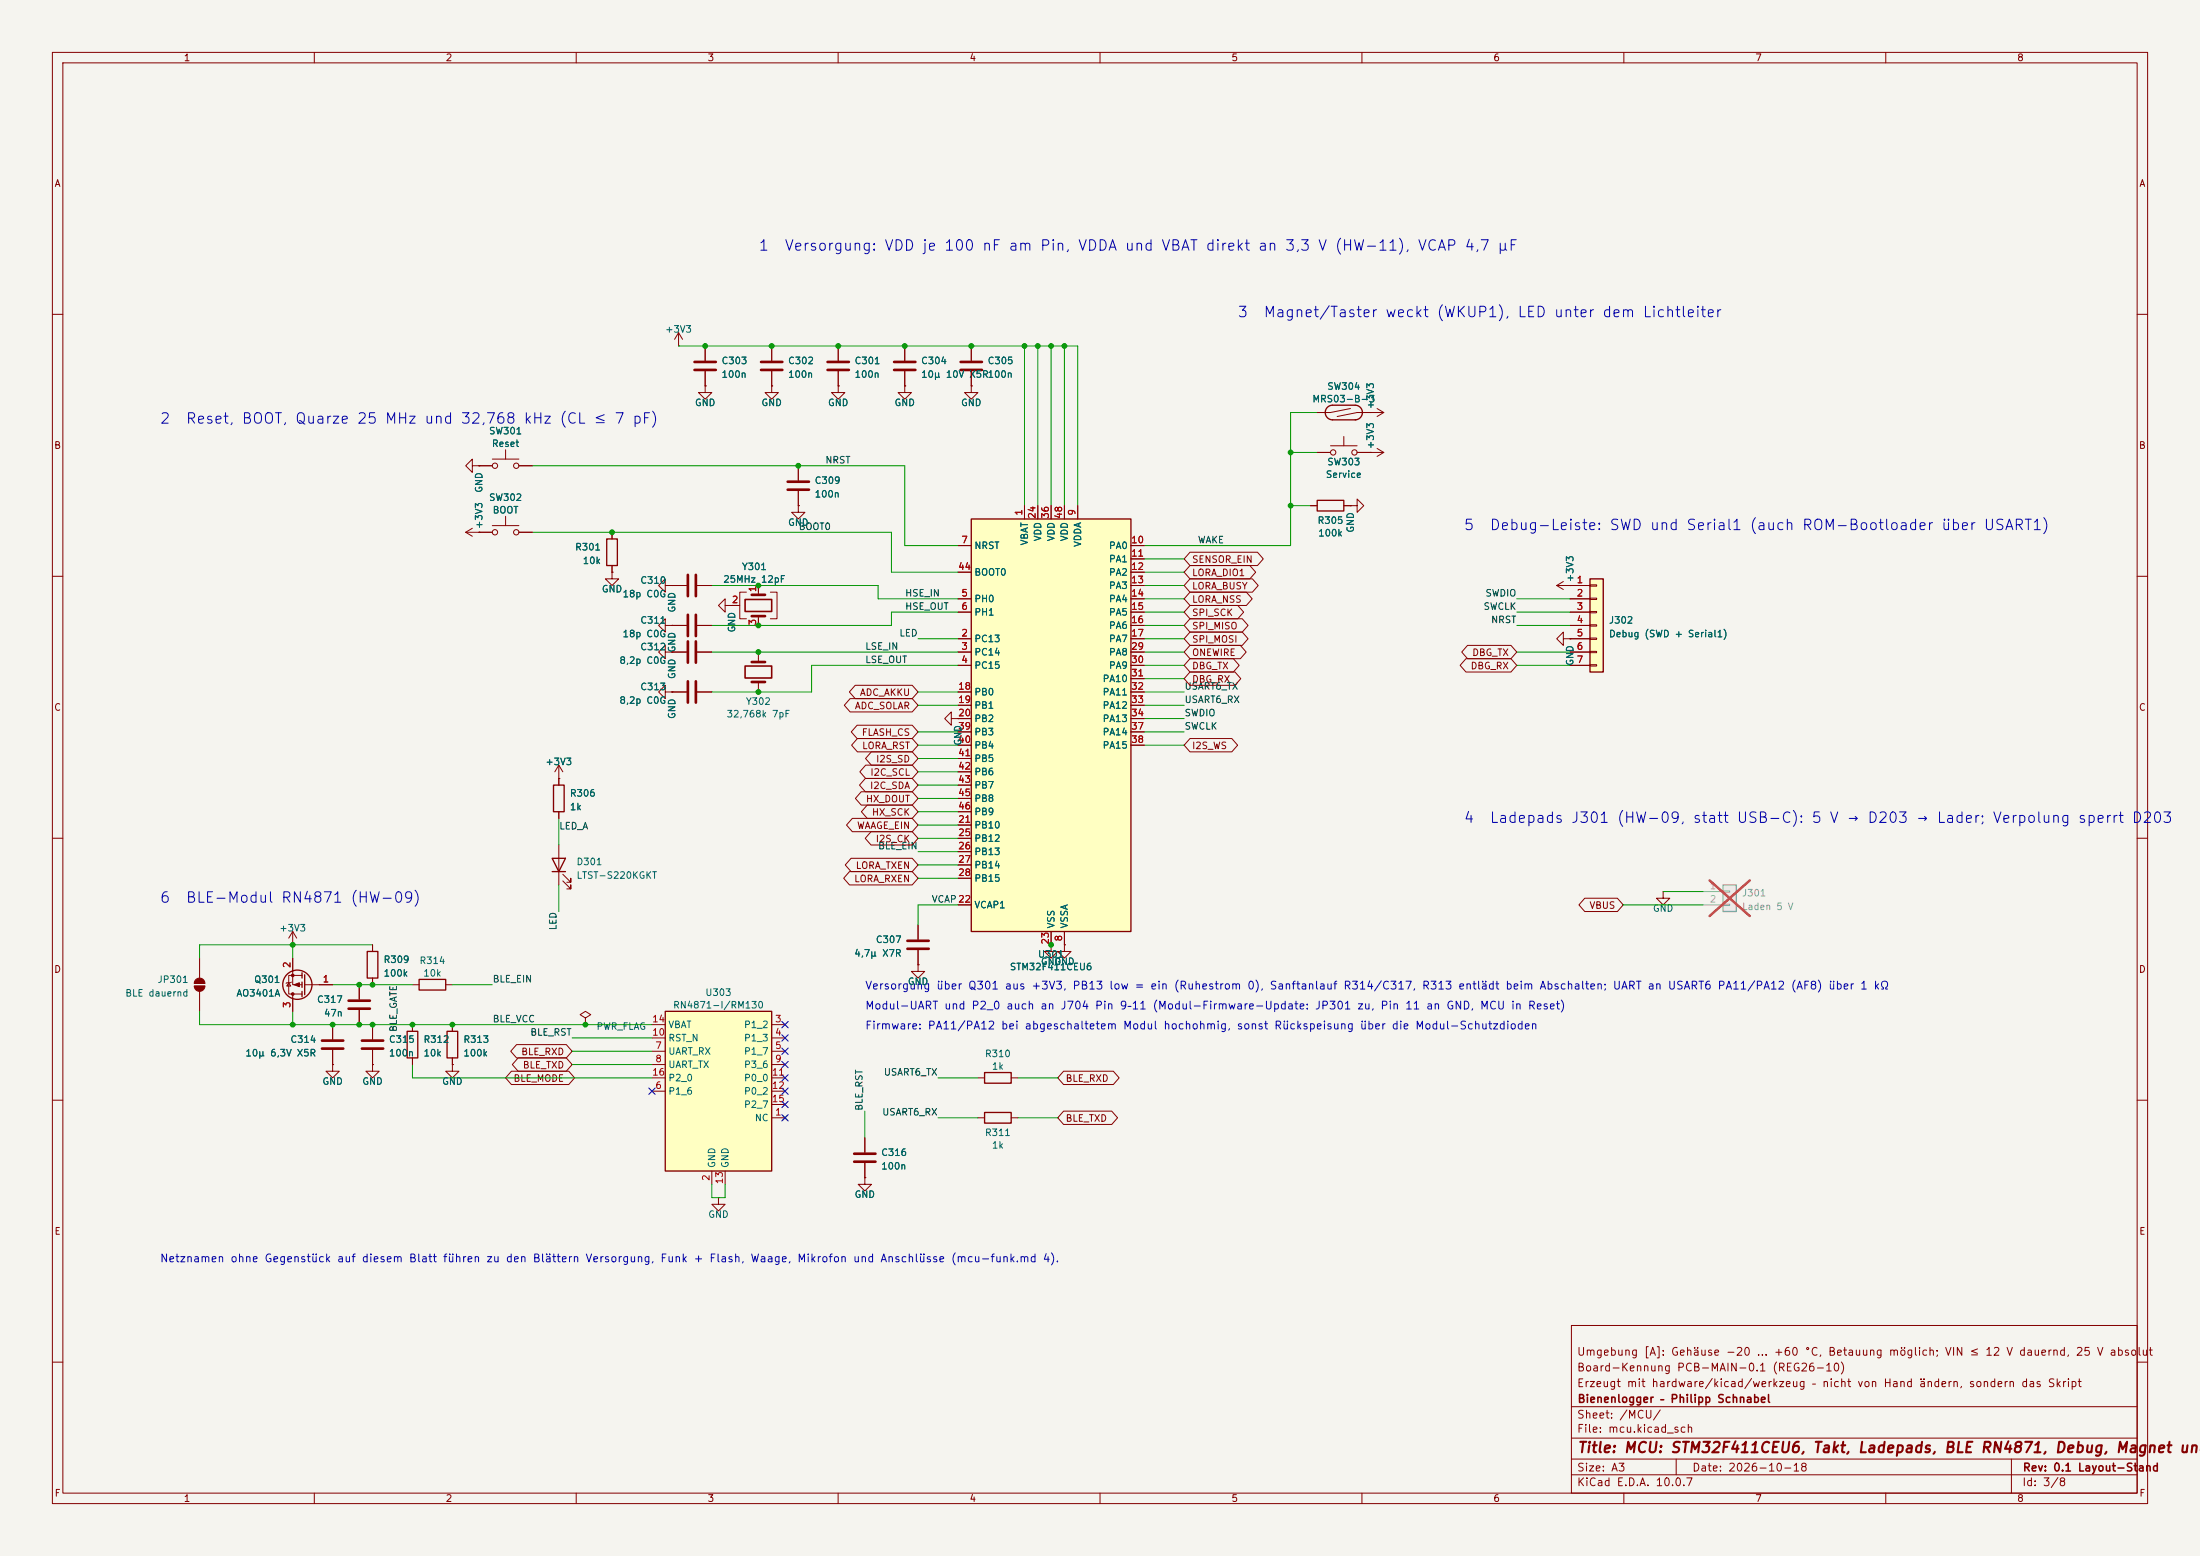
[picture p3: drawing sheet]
<svg xmlns="http://www.w3.org/2000/svg" width="420mm" height="297mm" viewBox="0 0 420 297" stroke-linecap="round" stroke-linejoin="round" font-family="sans-serif">
<path d="M0 0h420v297h-420z" fill="#f5f4ef" stroke="#f5f4ef" stroke-width=".19"/>
<g fill="none" stroke="#840000" stroke-width=".19">
<path d="M10 10h400v277h-400zM12 12h396v273h-396zM60 10v2M110 10v2M160 10v2M210 10v2M260 10v2M310 10v2M360 10v2M10 60h2M129.5 66h.1M129.5 63.5l-.7 1.3"/>
<path d="M129.5 63.5l.8 1.3M129.5 63.5v2.5M134.6 73.7v1.2h1.3l-1.3 1.3-1.3-1.3h1.3M134.6 73.7h.1M134.6 66v2.8M134.6 70.9v2.8M147.3 73.7v1.2h1.3l-1.3 1.3-1.3-1.3h1.3M147.3 73.7h.1M147.3 66v2.8M147.3 70.9v2.8M160 73.7v1.2h1.3l-1.3 1.3-1.3-1.3h1.3M160 73.7h.1"/>
<path d="M160 66v2.8M160 70.9v2.8M172.7 73.7v1.2h1.3l-1.3 1.3-1.3-1.3h1.3M172.7 73.7h.1M408 60h2M152.4 96.5v1.3h1.3l-1.3 1.3-1.3-1.3h1.3M152.4 96.5h.1M152.4 88.9v2.8M152.4 93.7v2.8M10 110h2M116.8 101.6v1.3M116.8 108v1.2"/>
<path d="M127 111.8v-1.3l-1.3 1.3 1.3 1.2v-1.2h1.3M127 119.4v-1.3l-1.3 1.3 1.3 1.3v-1.3h1.3M128.3 111.8h.1M128.3 119.4h.1M128.3 111.8h2.8M133.1 111.8h2.8M138.4 115.6v-1.3l-1.2 1.3 1.2 1.2v-1.2h1.3M139.7 115.6h.1M139.7 115.6h1.5M142.5 113h-1.3v5.1h1.3M144.8 111.8v1.7M144.8 117.6v1.8"/>
<path d="M147.1 113h1.2v5.1h-1.2M408 110h2M127 132.1v-1.3l-1.3 1.3 1.3 1.3v-1.3h1.3M127 124.5v-1.3l-1.3 1.3 1.3 1.2v-1.2h1.3M128.3 132.1h.1M128.3 124.5h.1M144.8 124.5v1.9M144.8 130.2v1.9M298.4 121.9v-1.2l-1.2 1.2 1.2 1.3v-1.3h1.3M299.7 121.9h.1M10 160h2M106.7 148.6h.1"/>
<path d="M106.7 146.1l-.8 1.2M106.7 146.1l.7 1.2M106.7 146.1v2.5M408 160h2M106.7 161.3v7.6M107.4 168.1l1.6 1.6v-.8v.8h-.8M107.4 166.9l1.6 1.5v-.8v.8h-.8M37.1 188.2h2M37.1 187.7h2M38.1 182.9v3.8M38.1 189.2v3.8M55.1 187.6l.4 .6h-.8z"/>
<path d="M55.6 187.5l-1 .2M55.9 182.9v5.1h1.8M55.9 189.7v3.3M57.7 186.2h-2.6v3.5h2.6M58.2 188h5.3M63.5 195.6v2.8M68.6 188v2.8M68.6 192.8v2.8M71.1 195.6v2.8M78.7 195.6v1.3M86.4 195.6v1.3M10 210h2"/>
<path d="M63.5 200.4v2.8M71.1 200.4v2.8M78.7 201.9v1.3M86.4 201.9v1.3M408 210h2M300 253h108v32h-108zM10 260h2M300 278.5h108M300 274.5h108M300 268.5h108M320 278.5v3M384 278.5v6.5"/>
<path d="M408 260h2M60 285v2M110 285v2M160 285v2M210 285v2M260 285v2M300 281.5h108M310 285v2M360 285v2"/>
</g>
<g fill="none" stroke="#840000" stroke-width=".25">
<path d="M115.8 102.9h2.1v5.1h-2.1zM105.4 163.8h2.5l-1.2 2.6zM105.4 166.4h2.5M57.7 185.7v1M57.7 187.5v1M57.7 189.2v1M58.2 186.1v3.8M77.7 196.9h2.1v5h-2.1zM85.3 196.9h2.1v5h-2.1z"/>
<circle cx="56.8" cy="188" r="2.79"/>
</g>
<g fill="#840000" stroke="#840000" stroke-width=".19">
<path d="M56.1 188l1-.4v.7z"/>
<path d="M37.1 188.2h2a1.02 1.02 0 0 1-1 1 1.02 1.02 0 0 1-1-1z"/>
<path d="M37.4 187a1.02 1.02 0 0 1 1.1-.2 1.02 1.02 0 0 1 .6 .9h-2z"/>
<circle cx="55.9" cy="189.7" r=".25"/>
<circle cx="55.9" cy="186.2" r=".25"/>
</g>
<g fill="none" stroke="#840000" stroke-width=".51">
<path d="M132.6 69.1h4.1M132.6 70.6h4.1M145.3 69.1h4.1M145.3 70.6h4.1M158 69.1h4.1M158 70.6h4.1M150.4 91.9h4M150.4 93.5h4M131.3 109.7v4.1M132.8 109.7v4.1M143.5 113.5h2.5M143.5 117.6h2.5"/>
<path d="M143.5 126.4h2.5M143.5 130.2h2.5M61.5 198.6h4M66.5 191h4.1M66.5 192.5h4.1M69.1 198.6h4.1M61.5 200.2h4M69.1 200.2h4.1"/>
</g>
<path d="M142.2 114.4h5.1v2.3h-5.1zM142.2 127.1h5.1v2.3h-5.1z" fill="none" stroke="#840000" stroke-width=".3"/>
<path d="M303.5 110.5h2.6v17.8h-2.6z" fill="#ffffc2"/>
<path d="M303.5 110.5h2.6v17.8h-2.6z" fill="none" stroke="#840000" stroke-width=".25"/>
<g fill="none" stroke="#840000" stroke-width=".19">
<path d="M172.7 66v2.8M172.7 70.9v2.8M91.4 88.9h2.6M94 87.6h5.1M96.5 85.9v1.7M99.1 88.9h2.5M128.3 119.4h2.8M133.1 119.4h2.8M297.2 111.8h6.3M297.2 111.8l1.2 .7M298.4 111l-1.2 .8M299.7 111.8h.1"/>
<path d="M299.7 114.3h3.8M299.7 116.8h3.8M299.7 119.4h3.8M303.5 111.6h1.3v.3h-1.3zM303.5 114.2h1.3v.2h-1.3zM303.5 116.7h1.3v.3h-1.3zM303.5 119.3h1.3v.2h-1.3zM128.3 124.5h2.8M133.1 124.5h2.8M299.7 121.9h3.8M299.7 124.5h3.8M299.7 127h3.8"/>
<path d="M303.5 121.8h1.3v.2h-1.3zM303.5 124.3h1.3v.3h-1.3zM303.5 126.9h1.3v.2h-1.3zM137.2 228.6v1.3h1.2l-1.2 1.2-1.3-1.2h1.3M137.2 228.6h.1"/>
<circle cx="94.5" cy="88.9" r=".51"/>
<circle cx="98.6" cy="88.9" r=".51"/>
</g>
<path d="M170.7 69.1h4.1M170.7 70.6h4.1M131.3 117.3v4.1M132.8 117.3v4.1M131.3 122.4v4.1M132.8 122.4v4.1" fill="none" stroke="#840000" stroke-width=".51"/>
<path d="M328.9 168.9h2.6v5.1h-2.6z" fill="#ebeae8"/>
<path d="M328.9 168.9h2.6v5.1h-2.6z" fill="none" stroke="#9c9b98" stroke-width=".25"/>
<path d="M325.1 170.2h3.8M325.1 172.7h3.8M328.9 170.1h1.3v.2h-1.3zM328.9 172.6h1.3v.2h-1.3z" fill="none" stroke="#9c9b98" stroke-width=".19"/>
<path d="M326.4 168.1l7.6 6.7M334 168.1l-7.6 6.7" fill="none" stroke="#e12e31" stroke-width=".46"/>
<path d="M131.3 130v4.1M132.8 130v4.1" fill="none" stroke="#840000" stroke-width=".51"/>
<path d="M128.3 132.1h2.8M133.1 132.1h2.8M317.5 170.2v1.3h1.3l-1.3 1.2-1.3-1.2h1.3M317.5 170.2h.1" fill="none" stroke="#840000" stroke-width=".19"/>
<path d="M185.4 99.1h30.5v78.7h-30.5z" fill="#ffffc2"/>
<path d="M185.4 99.1h30.5v78.7h-30.5zM251.5 95.5h5v2h-5zM258.7 80.1a1.4 1.4 0 0 0 1.4-1.4 1.4 1.4 0 0 0-1.4-1.4h-4.3a1.4 1.4 0 0 0-1.4 1.4 1.4 1.4 0 0 0 1.4 1.4h4.4" fill="none" stroke="#840000" stroke-width=".25"/>
<g fill="none" stroke="#840000" stroke-width=".19">
<path d="M185.4 73.7v1.2h1.3l-1.3 1.3-1.3-1.3h1.3M185.4 73.7h.1M185.4 66v2.8M185.4 70.9v2.8M257.8 78l-3.8 .7h-2.5M261.6 78.7h.1M262.9 78l1.3 .7M264.2 78.7l-1.3 .8M264.2 78.7h-5.1l-3.8 .8M90.2 88.9v-1.3l-1.3 1.3 1.3 1.3v-1.3h1.2M91.4 88.9h.1M96.5 98.6v1.7"/>
<path d="M195.6 96.5v2.6M198.1 96.5v2.6M200.7 96.5v2.6M203.2 96.5v2.6M205.7 96.5v2.6M250.2 96.5h1.3M251.5 86.4h2.5M254 85.1h5.1M256.5 96.5h1.3M256.5 83.3v1.8M257.8 96.5h1.3v-1.2l1.2 1.2-1.2 1.3v-1.3M257.8 96.5h.1"/>
<path d="M259.1 86.4h5.1M261.6 86.4h.1M262.9 85.6l1.3 .8M264.2 86.4l-1.3 .7M88.9 101.6h5.1M88.9 101.6l1.3 .8M90.2 100.8l-1.3 .8M91.4 101.6h.1M94 100.3h5.1M99.1 101.6h2.5M182.9 114.3h2.5M182.9 116.8h2.5"/>
<path d="M182.9 104.1h2.5M182.9 109.2h2.5M215.9 114.3h2.5M215.9 116.8h2.5M215.9 104.1h2.5M215.9 106.7h2.5M215.9 109.2h2.5M215.9 111.8h2.5M215.9 119.4h2.5M181.6 137.2v-1.3l-1.3 1.3 1.3 1.2v-1.2h1.3M182.9 137.2h.1M182.9 121.9h2.5"/>
<path d="M182.9 124.5h2.5M182.9 127h2.5M182.9 132.1h2.5M182.9 134.6h2.5M182.9 137.2h2.5M182.9 139.7h2.5M215.9 121.9h2.5M215.9 124.5h2.5M215.9 127h2.5M215.9 132.1h2.5M215.9 134.6h2.5M215.9 137.2h2.5"/>
<path d="M215.9 129.5h2.5M215.9 139.7h2.5M182.9 157.5h2.5M182.9 142.2h2.5M182.9 144.8h2.5M182.9 147.3h2.5M182.9 149.9h2.5M182.9 152.4h2.5M182.9 154.9h2.5M215.9 142.2h2.5M175.3 176.5v2.8M182.9 172.7h2.5"/>
<path d="M182.9 160h2.5M182.9 162.6h2.5M182.9 165.1h2.5M182.9 167.6h2.5M200.7 177.8v2.5M203.2 177.8v2.5M175.3 184.2v1.2h1.2l-1.2 1.3-1.3-1.3h1.3M175.3 184.2h.1M175.3 181.4v2.8M200.7 180.3v1.3h1.2l-1.2 1.3-1.3-1.3h1.3M200.7 180.3h.1"/>
<circle cx="254.5" cy="86.4" r=".51"/>
<circle cx="258.6" cy="86.4" r=".51"/>
<circle cx="94.5" cy="101.6" r=".51"/>
<circle cx="98.6" cy="101.6" r=".51"/>
</g>
<path d="M183.4 69.1h4.1M183.4 70.6h4.1M173.2 179.6h4.1M173.2 181.1h4.1" fill="none" stroke="#840000" stroke-width=".51"/>
<path d="M127 193h20.3v30.5h-20.3z" fill="#ffffc2"/>
<path d="M105.7 149.9h2v5h-2zM70.1 181.6h2v5.1h-2zM80 186.9h5.1v2.1h-5.1zM127 193h20.3v30.5h-20.3zM188 204.7h5v2.1h-5zM188 212.3h5v2.1h-5z" fill="none" stroke="#840000" stroke-width=".25"/>
<g fill="none" stroke="#840000" stroke-width=".19">
<path d="M134.6 73.7h.1M134.6 66v2.8M134.6 70.9v2.8M147.3 73.7h.1M147.3 66v2.8M147.3 70.9v2.8M160 73.7h.1M160 66v2.8M160 70.9v2.8M172.7 73.7h.1M172.7 66v2.8M172.7 70.9v2.8"/>
<path d="M185.4 73.7h.1M185.4 66v2.8M185.4 70.9v2.8M251.5 78.7h2.5M259.1 78.7h2.5M261.6 78.7h.1M91.4 88.9h.1M91.4 88.9h2.6M99.1 88.9h2.5M152.4 96.5h.1M152.4 88.9v2.8M152.4 93.7v2.8"/>
<path d="M195.6 96.5v2.6M198.1 96.5v2.6M200.7 96.5v2.6M203.2 96.5v2.6M205.7 96.5v2.6M250.2 96.5h1.3M251.5 86.4h2.5M256.5 96.5h1.3M257.8 96.5h.1M259.1 86.4h2.5M261.6 86.4h.1M91.4 101.6h.1"/>
<path d="M91.4 101.6h2.6M99.1 101.6h2.5M116.8 109.2v1.3h1.3l-1.3 1.3-1.2-1.3h1.2M116.8 109.2h.1M116.8 101.6v1.3M116.8 108v1.2M128.3 119.4h.1M128.3 111.8h.1M128.3 111.8h2.8M128.3 119.4h2.8M133.1 111.8h2.8M133.1 119.4h2.8"/>
<path d="M139.7 115.6h.1M139.7 115.6h1.3M144.8 111.8v1.2M144.8 118.1v1.3M182.9 114.3h2.5M182.9 116.8h2.5M182.9 104.1h2.5M182.9 109.2h2.5M215.9 111.8h2.5M215.9 114.3h2.5M215.9 116.8h2.5M215.9 119.4h2.5"/>
<path d="M215.9 104.1h2.5M215.9 106.7h2.5M215.9 109.2h2.5M227.2 115.6h9.1l1.1 1.2-1.1 1.3h-9.1l-1.1-1.3zM227.2 113h10.7l1.2 1.3-1.2 1.3h-10.7l-1.1-1.3zM227.2 110.5h11.9l1.1 1.3-1.1 1.2h-11.9l-1.1-1.2zM227.2 118.1h10l1.1 1.3-1.1 1.3h-10l-1.1-1.3zM227.2 107.9h11.4l1.1 1.3-1.1 1.3h-11.4l-1.1-1.3zM227.2 105.4h12.9l1.1 1.3-1.1 1.3h-12.9l-1.1-1.3zM299.7 111.8h.1M299.7 111.8h3.8M299.7 114.3h3.8"/>
<path d="M299.7 116.8h3.8M299.7 119.4h3.8M128.3 124.5h.1M128.3 132.1h.1M128.3 124.5h2.8M128.3 132.1h2.8M133.1 124.5h2.8M133.1 132.1h2.8M162.3 133.3h11.8l1.2 1.3-1.2 1.3h-11.8l-1.1-1.3zM163.3 130.8h10.8l1.2 1.3-1.2 1.3h-10.8l-1.2-1.3zM163.6 138.4h10.5l1.2 1.3-1.2 1.3h-10.5l-1.1-1.3zM182.9 137.2h.1"/>
<path d="M182.9 121.9h2.5M182.9 124.5h2.5M182.9 127h2.5M182.9 132.1h2.5M182.9 134.6h2.5M182.9 137.2h2.5M182.9 139.7h2.5M215.9 121.9h2.5M215.9 124.5h2.5M215.9 127h2.5M215.9 132.1h2.5M215.9 134.6h2.5"/>
<path d="M215.9 137.2h2.5M215.9 129.5h2.5M215.9 139.7h2.5M227.2 128.3h8.6l1.1 1.2-1.1 1.3h-8.6l-1.1-1.3zM227.2 120.6h10l1.1 1.3-1.1 1.3h-10l-1.1-1.3zM227.2 125.7h8.3l1.1 1.3-1.1 1.3h-8.3l-1.1-1.3zM227.2 123.2h9.6l1.1 1.3-1.1 1.2h-9.6l-1.1-1.2zM279.9 125.7h8.5l1.2 1.3-1.2 1.3h-8.5l-1.2-1.3zM280.2 123.2h8.2l1.2 1.3-1.2 1.2h-8.2l-1.2-1.2zM299.7 121.9h.1M299.7 121.9h3.8M299.7 124.5h3.8"/>
<path d="M299.7 127h3.8M106.7 148.6h.1M106.7 148.6v1.3M106.7 154.9v1.3M162.7 156.2h11.4l1.2 1.3-1.2 1.3h-11.4l-1.1-1.3zM163.7 141h10.4l1.2 1.2-1.2 1.3h-10.4l-1.1-1.3zM164.4 151.1h9.7l1.2 1.3-1.2 1.3h-9.7l-1.1-1.3zM165.2 148.6h8.9l1.2 1.3-1.2 1.2h-8.9l-1.1-1.2zM165.3 146h8.8l1.2 1.3-1.2 1.3h-8.8l-1.2-1.3zM165.6 153.7h8.5l1.2 1.2-1.2 1.3h-8.5l-1.2-1.3zM166.3 158.7h7.8l1.2 1.3-1.2 1.3h-7.8l-1.1-1.3zM166.3 143.5h7.8l1.2 1.3-1.2 1.3h-7.8l-1.1-1.3z"/>
<path d="M182.9 157.5h2.5M182.9 142.2h2.5M182.9 144.8h2.5M182.9 147.3h2.5M182.9 149.9h2.5M182.9 152.4h2.5M182.9 154.9h2.5M215.9 142.2h2.5M227.2 141h8l1.1 1.2-1.1 1.3h-8l-1.1-1.3zM55.9 177.8l-.8 1.3M55.9 177.8l.7 1.3M55.9 177.8v2.5"/>
<path d="M162.2 166.4h11.9l1.2 1.2-1.2 1.3h-11.9l-1.1-1.3zM162.5 163.8h11.6l1.2 1.3-1.2 1.3h-11.6l-1.1-1.3zM175.3 176.5v2.8M182.9 172.7h2.5M182.9 160h2.5M182.9 162.6h2.5M182.9 165.1h2.5M182.9 167.6h2.5M200.7 177.8v2.5M203.2 177.8v2.5M302.5 171.4h6.3l1.1 1.3-1.1 1.3h-6.3l-1.1-1.3zM55.9 180.3h.1"/>
<path d="M55.9 182.9v2.5M55.9 190.5v2.5M61 188h2.5M63.5 195.6v2.8M68.6 188v2.8M68.6 192.8v2.8M71.1 180.3v1.3M71.1 186.7v1.3M71.1 195.6v2.8M78.7 188h1.3M78.7 195.6v1.3M85.1 188h1.3"/>
<path d="M86.4 195.6v1.3M98.6 199.4h9.5l1.1 1.3-1.1 1.2h-9.5l-1.1-1.2zM111.8 194.3l1-.6-1-.7-1.1 .7 1.1 .6v1.3M111.8 195.6h.1M124.5 195.6h2.5M124.5 198.1h2.5M147.3 195.6h2.6M147.3 198.1h2.6M175.3 184.2h.1M175.3 181.4v2.8M200.7 180.3h.1M203.2 180.3v1.3h1.3l-1.3 1.3-1.3-1.3h1.3"/>
<path d="M203.2 180.3h.1M63.5 203.2v1.3h1.3l-1.3 1.2-1.3-1.2h1.3M63.5 203.2h.1M63.5 200.4v2.8M71.1 203.2v1.3h1.3l-1.3 1.2-1.3-1.2h1.3M71.1 203.2h.1M71.1 200.4v2.8M78.7 201.9v1.3M86.4 203.2v1.3h1.2l-1.2 1.2-1.3-1.2h1.3M86.4 203.2h.1M86.4 201.9v1.3M97.6 204.5h11l1.1 1.2-1.1 1.3h-11l-1.1-1.3z"/>
<path d="M98.9 201.9h9.2l1.1 1.3-1.1 1.3h-9.2l-1.1-1.3zM124.5 200.7h2.5M124.5 208.3h2.5M124.5 203.2h2.5M124.5 205.7h2.5M147.3 213.4h2.6M147.3 200.7h2.6M147.3 208.3h2.6M147.3 203.2h2.6M147.3 205.7h2.6M147.3 210.8h2.6M149.5 213l.7 .7"/>
<path d="M150.2 213l-.7 .7M165.1 217.2v2.8M186.7 213.4h1.3M186.7 205.7h1.3M193 213.4h1.3M193 205.7h1.3M203 204.5h9.5l1.2 1.2-1.2 1.3h-9.5l-1.1-1.3zM203 212.1h9.2l1.1 1.3-1.1 1.2h-9.2l-1.1-1.2zM135.9 223.5v2.6M138.4 223.5v2.6M165.1 224.8v1.3h1.3l-1.3 1.2-1.3-1.2h1.3M165.1 224.8h.1"/>
<path d="M165.1 222v2.8"/>
</g>
<path d="M163.1 220.2h4M163.1 221.7h4" fill="none" stroke="#840000" stroke-width=".51"/>
<g fill="none" stroke="#009600" stroke-width=".19">
<path d="M129.5 66h76.2v30.5M195.6 66v30.5M198.1 66v30.5M200.7 66v30.5M203.2 66v30.5M251.5 78.7h-5.1v25.4h-28M101.6 88.9h71.1v15.2h10.2M246.4 86.4h5.1M246.4 96.5h3.8M101.6 101.6h68.6v7.6h12.7M135.9 111.8h31.7v2.5h15.3M182.9 116.8h-12.7v2.6h-34.3"/>
<path d="M218.4 111.8h7.7M218.4 119.4h7.7M218.4 114.3h7.7M218.4 116.8h7.7M218.4 109.2h7.7M218.4 106.7h7.7M289.6 119.4h10.1M289.6 114.3h10.1M289.6 116.8h10.1M135.9 124.5h47M175.3 121.9h7.6M175.3 132.1h7.6"/>
<path d="M175.3 134.6h7.6M175.3 139.7h7.6M182.9 127h-28v5.1h-19M218.4 121.9h7.7M218.4 132.1h7.7M218.4 124.5h7.7M218.4 127h7.7M218.4 134.6h7.7M218.4 139.7h7.7M218.4 137.2h7.7M218.4 129.5h7.7M289.6 124.5h10.1"/>
<path d="M289.6 127h10.1M106.7 156.2v5.1M175.3 152.4h7.6M175.3 154.9h7.6M175.3 147.3h7.6M175.3 142.2h7.6M175.3 144.8h7.6M175.3 149.9h7.6M175.3 157.5h7.6M218.4 142.2h7.7M106.7 168.9v5.1M175.3 167.6h7.6"/>
<path d="M175.3 162.6h7.6M175.3 165.1h7.6M175.3 160h7.6M182.9 172.7h-7.6v3.8M309.9 172.7h15.2M317.5 170.2h7.6M38.1 193v2.6h86.4M55.9 180.3v2.6M55.9 193v2.6M63.5 188h15.2M71.1 180.3h-33v2.6M86.4 188h7.6"/>
<path d="M109.2 198.1h15.3M78.7 203.2v2.5h45.8M109.2 203.2h15.3M109.2 200.7h15.3M165.1 212.1v5.1M179.1 205.7h7.6M179.1 213.4h7.6M194.3 205.7h7.6M194.3 213.4h7.6M135.9 226.1v2.5h2.5v-2.5"/>
</g>
<g fill="none" stroke="#000084" stroke-width=".19">
<path d="M149.3 197.5l1.2 1.2M149.3 195l1.2 1.2M150.5 197.5l-1.2 1.2M150.5 195l-1.2 1.2M123.9 207.7l1.2 1.2M125.1 207.7l-1.2 1.2M149.3 207.7l1.2 1.2M149.3 212.8l1.2 1.2M149.3 202.6l1.2 1.2M149.3 205.1l1.2 1.2M149.3 210.2l1.2 1.2M149.3 200.1l1.2 1.2"/>
<path d="M150.5 207.7l-1.2 1.2M150.5 212.8l-1.2 1.2M150.5 202.6l-1.2 1.2M150.5 205.1l-1.2 1.2M150.5 210.2l-1.2 1.2M150.5 200.1l-1.2 1.2"/>
</g>
<g fill="#009600" stroke="#009600" stroke-width=".19">
<circle cx="68.6" cy="188" r=".46"/>
<circle cx="71.1" cy="188" r=".46"/>
<circle cx="63.5" cy="195.6" r=".46"/>
<circle cx="78.7" cy="195.6" r=".46"/>
<circle cx="86.4" cy="195.6" r=".46"/>
<circle cx="71.1" cy="195.6" r=".46"/>
<circle cx="68.6" cy="195.6" r=".46"/>
<circle cx="111.8" cy="195.6" r=".46"/>
<circle cx="55.9" cy="195.6" r=".46"/>
<circle cx="200.7" cy="180.3" r=".46"/>
<circle cx="116.8" cy="101.6" r=".46"/>
<circle cx="55.9" cy="180.3" r=".46"/>
<circle cx="134.6" cy="66" r=".46"/>
<circle cx="160" cy="66" r=".46"/>
<circle cx="147.3" cy="66" r=".46"/>
<circle cx="172.7" cy="66" r=".46"/>
<circle cx="185.4" cy="66" r=".46"/>
<circle cx="200.7" cy="66" r=".46"/>
<circle cx="198.1" cy="66" r=".46"/>
<circle cx="195.6" cy="66" r=".46"/>
<circle cx="203.2" cy="66" r=".46"/>
<circle cx="144.8" cy="124.5" r=".46"/>
<circle cx="144.8" cy="111.8" r=".46"/>
<circle cx="144.8" cy="132.1" r=".46"/>
<circle cx="144.8" cy="119.4" r=".46"/>
<circle cx="152.4" cy="88.9" r=".46"/>
<circle cx="246.4" cy="86.4" r=".46"/>
<circle cx="246.4" cy="96.5" r=".46"/>
</g>
<g font-size="2" fill="#0000c2">
<text x="144.7" y="48.4">1</text>
<text x="149.6" y="48.4">Versorgung: VDD je 100 nF am Pin, VDDA und VBAT direkt an 3,3 V (HW-11), VCAP 4,7 µF</text>
<text x="236.1" y="61.1">3</text>
<text x="241.1" y="61.1">Magnet/Taster weckt (WKUP1), LED unter dem Lichtleiter</text>
<text x="30.4" y="81.4">2</text>
<text x="35.3" y="81.4">Reset, BOOT, Quarze 25 MHz und 32,768 kHz (CL ≤ 7 pF)</text>
<text x="279.3" y="101.7">5</text>
<text x="284.3" y="101.7">Debug-Leiste: SWD und Serial1 (auch ROM-Bootloader über USART1)</text>
<text x="279.3" y="157.6">4</text>
<text x="284.3" y="157.6">Ladepads J301 (HW-09, statt USB-C): 5 V → D203 → Lader; Verpolung sperrt D203</text>
<text x="30.4" y="172.8">6</text>
<text x="35.3" y="172.8">BLE-Modul RN4871 (HW-09)</text>
</g>
<g font-size="2" fill="#840000">
<text x="301" y="277.8">Title: MCU: STM32F411CEU6,</text>
<text x="345.9" y="277.8">Takt,</text>
<text x="354.5" y="277.8">Ladepads,</text>
<text x="371" y="277.8">BLE RN4871,</text>
<text x="392.1" y="277.8">Debug,</text>
<text x="403.7" y="277.8">Magnet und</text>
</g>
<g font-size="1.5" fill="#0000c2">
<text x="165.1" y="189.2">Versorgung über Q301 aus +3V3, PB13 low = ein (Ruhestrom 0), Sanftanlauf R314/C317, R313 entlädt beim Abschalten; UART an USART6 PA11/PA12 (AF8) über 1 kΩ</text>
<text x="165.1" y="196.9">Firmware: PA11/PA12 bei abgeschaltetem Modul hochohmig, sonst Rückspeisung über die Modul-Schutzdioden</text>
<text x="165.1" y="193.1">Modul-UART und P2_0 auch an J704 Pin 9–11 (Modul-Firmware-Update: JP301 zu, Pin 11 an GND, MCU in Reset)</text>
<text x="30.4" y="241.3">Netznamen ohne Gegenstück auf diesem Blatt führen zu den Blättern Versorgung, Funk + Flash, Waage, Mikrofon und Anschlüsse (mcu-funk.md 4).</text>
</g>
<g font-size="1.5" fill="#840000">
<text x="300.9" y="262.1">Board-Kennung PCB-MAIN-0.1 (REG26-10)</text>
<text x="300.9" y="259.1">Umgebung [A]: Gehäuse −20 … +60 °C, Betauung möglich; VIN ≤ 12 V dauernd, 25 V absolut</text>
<text x="300.9" y="265.1">Erzeugt mit hardware/kicad/werkzeug – nicht von Hand ändern, sondern das Skript</text>
<text x="301" y="268.1">Bienenlogger – Philipp Schnabel</text>
<text x="300.9" y="273.8">File: mcu.kicad_sch</text>
<text x="300.9" y="271.1">Sheet: /MCU/</text>
<text x="300.9" y="281.2">Size: A3</text>
<text x="322.9" y="281.2">Date: 2026-10-18</text>
<text x="386" y="281.2">Rev: 0.1 Layout-Stand</text>
<text x="300.9" y="284">KiCad E.D.A. 10.0.7</text>
<text x="385.9" y="284">Id: 3/8</text>
</g>
<g font-size="1.3" fill="#840000">
<text x="35" y="12">1</text>
<text x="85" y="12">2</text>
<text x="135" y="12">3</text>
<text x="185" y="12">4</text>
<text x="235" y="12">5</text>
<text x="285" y="12">6</text>
<text x="335" y="12">7</text>
<text x="385" y="12">8</text>
<text x="10.3" y="36">A</text>
<text x="408.3" y="36">A</text>
<text x="10.2" y="86">B</text>
<text x="408.2" y="86">B</text>
<text x="227.5" y="107.7">SENSOR_EIN</text>
<text x="227.5" y="112.8">LORA_BUSY</text>
<text x="227.5" y="110.3">LORA_DIO1</text>
<text x="227.5" y="117.9">SPI_SCK</text>
<text x="227.5" y="115.4">LORA_NSS</text>
<text x="227.5" y="123">SPI_MOSI</text>
<text x="227.5" y="120.4">SPI_MISO</text>
<text x="227.5" y="125.5">ONEWIRE</text>
<text x="280.9" y="125.5">DBG_TX</text>
<text x="227.5" y="130.6">DBG_RX</text>
<text x="227.5" y="128.1">DBG_TX</text>
<text x="280.6" y="128.1">DBG_RX</text>
<text x="10.2" y="136">C</text>
<text x="163.1" y="135.7">ADC_SOLAR</text>
<text x="164" y="133.1">ADC_AKKU</text>
<text x="408.2" y="136">C</text>
<text x="164.4" y="140.8">FLASH_CS</text>
<text x="164.5" y="143.3">LORA_RST</text>
<text x="227.5" y="143.3">I2S_WS</text>
<text x="166" y="148.4">I2C_SCL</text>
<text x="167.1" y="145.8">I2S_SD</text>
<text x="165.2" y="153.5">HX_DOUT</text>
<text x="166" y="150.9">I2C_SDA</text>
<text x="166.3" y="156">HX_SCK</text>
<text x="163.5" y="158.5">WAAGE_EIN</text>
<text x="167.1" y="161.1">I2S_CK</text>
<text x="163.3" y="166.2">LORA_TXEN</text>
<text x="163" y="168.7">LORA_RXEN</text>
<text x="303.3" y="173.8">VBUS</text>
<text x="10.2" y="186">D</text>
<text x="408.2" y="186">D</text>
<text x="99.4" y="201.7">BLE_RXD</text>
<text x="97.9" y="206.8">BLE_MODE</text>
<text x="99.7" y="204.3">BLE_TXD</text>
<text x="203.3" y="206.8">BLE_RXD</text>
<text x="203.3" y="214.4">BLE_TXD</text>
<text x="10.3" y="236">E</text>
<text x="408.3" y="236">E</text>
<text x="10.3" y="286">F</text>
<text x="35" y="287">1</text>
<text x="85" y="287">2</text>
<text x="135" y="287">3</text>
<text x="185" y="287">4</text>
<text x="235" y="287">5</text>
<text x="285" y="287">6</text>
<text x="335" y="287">7</text>
<text x="385" y="287">8</text>
<text x="408.3" y="286">F</text>
</g>
<g font-size="1.3" fill="#006464">
<text x="126.9" y="63.8">+3V3</text>
<text x="137.6" y="69.8">C303</text>
<text x="150.3" y="69.8">C302</text>
<text x="163" y="69.8">C301</text>
<text x="175.7" y="69.8">C304</text>
<text x="188.4" y="69.8">C305</text>
<text x="132.6" y="77.8">GND</text>
<text x="137.6" y="72.4">100n</text>
<text x="145.3" y="77.8">GND</text>
<text x="150.3" y="72.4">100n</text>
<text x="158" y="77.8">GND</text>
<text x="163" y="72.4">100n</text>
<text x="170.7" y="77.8">GND</text>
<text x="175.7" y="72.4">10µ 10V X5R100n</text>
<text x="183.4" y="77.8">GND</text>
<text x="250.4" y="77.1">MRS03-B-3</text>
<text x="253.3" y="74.7">SW304</text>
<text x="93.2" y="83.2">SW301</text>
<text x="262.6" y="78.2" transform="rotate(-90 262.6 78.2)">+3V3</text>
<text x="93.8" y="85.6">Reset</text>
<text x="253.3" y="89.1">SW303</text>
<text x="262.6" y="85.8" transform="rotate(-90 262.6 85.8)">+3V3</text>
<text x="92.4" y="94.2" transform="rotate(-90 92.4 94.2)">GND</text>
<text x="93.2" y="95.9">SW302</text>
<text x="155.4" y="92.7">C309</text>
<text x="155.4" y="95.3">100n</text>
<text x="253" y="91.5">Service</text>
<text x="92.4" y="101.1" transform="rotate(-90 92.4 101.1)">+3V3</text>
<text x="93.9" y="98.3">BOOT</text>
<text x="150.3" y="100.7">GND</text>
<text x="251.4" y="100.3">R305</text>
<text x="258.8" y="101.8" transform="rotate(-90 258.8 101.8)">GND</text>
<text x="109.7" y="105.4">R301</text>
<text x="111.1" y="108">10k</text>
<text x="185.9" y="105.1">NRST</text>
<text x="196.5" y="104.2" transform="rotate(-90 196.5 104.2)">VBAT</text>
<text x="199.1" y="103.4" transform="rotate(-90 199.1 103.4)">VDD</text>
<text x="201.6" y="103.4" transform="rotate(-90 201.6 103.4)">VDD</text>
<text x="204.2" y="103.4" transform="rotate(-90 204.2 103.4)">VDD</text>
<text x="206.7" y="104.5" transform="rotate(-90 206.7 104.5)">VDDA</text>
<text x="211.6" y="105.1">PA0</text>
<text x="211.6" y="107.6">PA1</text>
<text x="251.5" y="102.7">100k</text>
<text x="114.8" y="113.4">GND</text>
<text x="122.1" y="111.7">C310</text>
<text x="138" y="111.5">25MHz 12pF</text>
<text x="141.5" y="109.1">Y301</text>
<text x="185.9" y="110.2">BOOT0</text>
<text x="211.6" y="110.2">PA2</text>
<text x="211.6" y="112.7">PA3</text>
<text x="300.7" y="111.2" transform="rotate(-90 300.7 111.2)">+3V3</text>
<text x="118.7" y="114.3">18p C0G</text>
<text x="122.1" y="119.3">C311</text>
<text x="129.2" y="117" transform="rotate(-90 129.2 117)">GND</text>
<text x="185.9" y="115.3">PH0</text>
<text x="185.9" y="117.8">PH1</text>
<text x="211.6" y="115.3">PA4</text>
<text x="211.6" y="117.8">PA5</text>
<text x="307.1" y="119.3">J302</text>
<text x="118.7" y="121.9">18p C0G</text>
<text x="122.1" y="124.4">C312</text>
<text x="129.2" y="124.6" transform="rotate(-90 129.2 124.6)">GND</text>
<text x="140.7" y="120.8" transform="rotate(-90 140.7 120.8)">GND</text>
<text x="185.9" y="122.9">PC13</text>
<text x="185.9" y="125.4">PC14</text>
<text x="211.6" y="120.3">PA6</text>
<text x="211.6" y="122.9">PA7</text>
<text x="211.6" y="125.4">PA8</text>
<text x="307.1" y="121.9">Debug (SWD + Serial1)</text>
<text x="118.1" y="127">8,2p C0G</text>
<text x="129.2" y="129.7" transform="rotate(-90 129.2 129.7)">GND</text>
<text x="185.9" y="128">PC15</text>
<text x="210.4" y="130.5">PA10</text>
<text x="211.6" y="128">PA9</text>
<text x="300.7" y="127.2" transform="rotate(-90 300.7 127.2)">GND</text>
<text x="118.1" y="134.6">8,2p C0G</text>
<text x="122.1" y="132">C313</text>
<text x="129.2" y="137.3" transform="rotate(-90 129.2 137.3)">GND</text>
<text x="138.6" y="137.2">32,768k 7pF</text>
<text x="142.3" y="134.8">Y302</text>
<text x="185.9" y="133">PB0</text>
<text x="185.9" y="135.6">PB1</text>
<text x="210.4" y="133">PA11</text>
<text x="210.4" y="135.6">PA12</text>
<text x="183.8" y="142.4" transform="rotate(-90 183.8 142.4)">GND</text>
<text x="185.9" y="138.1">PB2</text>
<text x="185.9" y="140.7">PB3</text>
<text x="185.9" y="143.2">PB4</text>
<text x="210.4" y="138.1">PA13</text>
<text x="210.4" y="140.7">PA14</text>
<text x="210.4" y="143.2">PA15</text>
<text x="104" y="146.4">+3V3</text>
<text x="185.9" y="145.7">PB5</text>
<text x="185.9" y="148.3">PB6</text>
<text x="108.7" y="152.4">R306</text>
<text x="108.7" y="155">1k</text>
<text x="185.9" y="150.8">PB7</text>
<text x="185.9" y="153.4">PB8</text>
<text x="185.9" y="155.9">PB9</text>
<text x="185.9" y="158.4">PB10</text>
<text x="185.9" y="161">PB12</text>
<text x="110" y="165.4">D301</text>
<text x="185.9" y="163.5">PB13</text>
<text x="185.9" y="166.1">PB14</text>
<text x="110" y="168">LTST-S220KGKT</text>
<text x="185.9" y="173.7">VCAP1</text>
<text x="185.9" y="168.6">PB15</text>
<text x="53.2" y="178.1">+3V3</text>
<text x="201.6" y="177.3" transform="rotate(-90 201.6 177.3)">VSS</text>
<text x="204.2" y="177.3" transform="rotate(-90 204.2 177.3)">VSSA</text>
<text x="315.4" y="174.3">GND</text>
<text x="73.1" y="184.1">R309</text>
<text x="80" y="184.3">R314</text>
<text x="163" y="182.9">4,7µ X7R</text>
<text x="167.1" y="180.3">C307</text>
<text x="192.7" y="185.5">STM32F411CEU6</text>
<text x="198.1" y="183.1">U301</text>
<text x="198.6" y="184.5">GND</text>
<text x="201.1" y="184.5">GND</text>
<text x="23.8" y="190.5">BLE dauernd</text>
<text x="30" y="187.9">JP301</text>
<text x="45" y="190.5">AO3401A</text>
<text x="48.4" y="187.9">Q301</text>
<text x="60.4" y="191.7">C317</text>
<text x="73.1" y="186.7">100k</text>
<text x="80.7" y="186.7">10k</text>
<text x="134.6" y="190.4">U303</text>
<text x="173.2" y="188.3">GND</text>
<text x="61.7" y="194.3">47n</text>
<text x="113.8" y="196.9">PWR_FLAG</text>
<text x="127.5" y="196.5">VBAT</text>
<text x="128.4" y="192.8">RN4871-I/RM130</text>
<text x="141.9" y="196.5">P1_2</text>
<text x="46.7" y="202">10µ 6,3V X5R</text>
<text x="55.3" y="199.4">C314</text>
<text x="74.1" y="199.4">C315</text>
<text x="74.1" y="202">100n</text>
<text x="80.7" y="199.4">R312</text>
<text x="80.7" y="202">10k</text>
<text x="88.4" y="199.4">R313</text>
<text x="88.4" y="202">100k</text>
<text x="127.5" y="201.6">UART_RX</text>
<text x="127.5" y="199.1">RST_N</text>
<text x="141.9" y="199.1">P1_3</text>
<text x="141.9" y="201.6">P1_7</text>
<text x="187.9" y="202.1">R310</text>
<text x="61.4" y="207.4">GND</text>
<text x="69.1" y="207.4">GND</text>
<text x="84.3" y="207.4">GND</text>
<text x="127.5" y="209.2">P1_6</text>
<text x="127.5" y="204.2">UART_TX</text>
<text x="127.5" y="206.7">P2_0</text>
<text x="141.9" y="204.2">P3_6</text>
<text x="141.9" y="206.7">P0_0</text>
<text x="141.9" y="209.2">P0_2</text>
<text x="189.3" y="204.5">1k</text>
<text x="141.9" y="211.8">P2_7</text>
<text x="144" y="214.3">NC</text>
<text x="168.1" y="220.9">C316</text>
<text x="187.9" y="217.1">R311</text>
<text x="189.3" y="219.5">1k</text>
<text x="136.9" y="223" transform="rotate(-90 136.9 223)">GND</text>
<text x="139.4" y="223" transform="rotate(-90 139.4 223)">GND</text>
<text x="168.1" y="223.5">100n</text>
<text x="135.1" y="232.8">GND</text>
<text x="163" y="229">GND</text>
</g>
<g font-size="1.3" fill="#0f0f0f">
<text x="157.5" y="88.8">NRST</text>
<text x="152.4" y="101.5">BOOT0</text>
<text x="228.6" y="104">WAKE</text>
<text x="172.7" y="114.2">HSE_IN</text>
<text x="172.7" y="116.7">HSE_OUT</text>
<text x="283.1" y="116.7">SWCLK</text>
<text x="283.5" y="114.2">SWDIO</text>
<text x="284.6" y="119.3">NRST</text>
<text x="165.1" y="124.3">LSE_IN</text>
<text x="171.6" y="121.8">LED</text>
<text x="165.1" y="126.9">LSE_OUT</text>
<text x="226" y="132">USART6_TX</text>
<text x="226" y="134.5">USART6_RX</text>
<text x="226" y="137">SWDIO</text>
<text x="226" y="139.6">SWCLK</text>
<text x="106.7" y="158.6">LED_A</text>
<text x="167.5" y="162.4">BLE_EIN</text>
<text x="177.8" y="172.6">VCAP22</text>
<text x="106.6" y="177.7" transform="rotate(-90 106.6 177.7)">LED</text>
<text x="94" y="187.8">BLE_EIN</text>
<text x="76.1" y="197.1" transform="rotate(-90 76.1 197.1)">BLE_GATE</text>
<text x="94" y="195.5">BLE_VCC</text>
<text x="101.1" y="198">BLE_RST</text>
<text x="168.6" y="205.6">USART6_TX</text>
<text x="165" y="212.1" transform="rotate(-90 165 212.1)">BLE_RST</text>
<text x="168.3" y="213.2">USART6_RX</text>
</g>
<g font-size="1.3" fill="#a90000">
<text x="195.4" y="98.5" transform="rotate(-90 195.4 98.5)">1</text>
<text x="198" y="99.1" transform="rotate(-90 198 99.1)">24</text>
<text x="200.5" y="99.1" transform="rotate(-90 200.5 99.1)">36</text>
<text x="203.1" y="99.1" transform="rotate(-90 203.1 99.1)">48</text>
<text x="205.6" y="98.5" transform="rotate(-90 205.6 98.5)">9</text>
<text x="183.4" y="104">7</text>
<text x="215.8" y="104">10</text>
<text x="215.8" y="106.5">11</text>
<text x="144.6" y="113.1" transform="rotate(-90 144.6 113.1)">1</text>
<text x="182.8" y="109.1">44</text>
<text x="215.8" y="109.1">12</text>
<text x="215.8" y="111.6">13</text>
<text x="300.9" y="111.6">1</text>
<text x="139.6" y="115.4">2</text>
<text x="144.6" y="119.5" transform="rotate(-90 144.6 119.5)">3</text>
<text x="183.4" y="114.2">5</text>
<text x="183.4" y="116.7">6</text>
<text x="215.8" y="114.2">14</text>
<text x="215.8" y="116.7">15</text>
<text x="215.8" y="119.2">16</text>
<text x="300.9" y="114.2">2</text>
<text x="300.9" y="116.7">3</text>
<text x="300.9" y="119.2">4</text>
<text x="183.4" y="121.8">2</text>
<text x="183.4" y="124.3">3</text>
<text x="215.8" y="121.8">17</text>
<text x="215.8" y="124.3">29</text>
<text x="300.9" y="121.8">5</text>
<text x="300.9" y="124.3">6</text>
<text x="182.8" y="131.9">18</text>
<text x="183.4" y="126.9">4</text>
<text x="215.8" y="126.9">30</text>
<text x="215.8" y="129.4">31</text>
<text x="215.8" y="131.9">32</text>
<text x="300.9" y="126.9">7</text>
<text x="182.8" y="134.5">19</text>
<text x="182.8" y="137">20</text>
<text x="215.8" y="134.5">33</text>
<text x="215.8" y="137">34</text>
<text x="182.8" y="139.6">39</text>
<text x="182.8" y="142.1">40</text>
<text x="215.8" y="139.6">37</text>
<text x="215.8" y="142.1">38</text>
<text x="182.8" y="144.6">41</text>
<text x="182.8" y="147.2">42</text>
<text x="182.8" y="149.7">43</text>
<text x="182.8" y="152.3">45</text>
<text x="182.8" y="154.8">46</text>
<text x="182.8" y="157.3">21</text>
<text x="182.8" y="159.9">25</text>
<text x="182.8" y="162.4">26</text>
<text x="182.8" y="165">27</text>
<text x="182.8" y="167.5">28</text>
<text x="182.8" y="172.6">22</text>
<text x="203.1" y="179.8" transform="rotate(-90 203.1 179.8)">8</text>
<text x="55.7" y="184.9" transform="rotate(-90 55.7 184.9)">2</text>
<text x="200.5" y="180.4" transform="rotate(-90 200.5 180.4)">23</text>
<text x="61.5" y="187.8">1</text>
<text x="55.7" y="192.5" transform="rotate(-90 55.7 192.5)">3</text>
<text x="124.4" y="198">10</text>
<text x="124.4" y="195.4">14</text>
<text x="147.9" y="195.4">3</text>
<text x="147.9" y="198">4</text>
<text x="125" y="200.5">7</text>
<text x="125" y="203.1">8</text>
<text x="147.9" y="200.5">5</text>
<text x="147.9" y="203.1">9</text>
<text x="124.4" y="205.6">16</text>
<text x="125" y="208.1">6</text>
<text x="147.3" y="205.6">11</text>
<text x="147.3" y="208.1">12</text>
<text x="147.3" y="210.7">15</text>
<text x="147.9" y="213.2">1</text>
<text x="135.8" y="225.5" transform="rotate(-90 135.8 225.5)">2</text>
<text x="138.3" y="226.1" transform="rotate(-90 138.3 226.1)">13</text>
</g>
<g font-size="1.3" fill="#a5a4a2">
<text x="326.3" y="170">1</text>
<text x="326.3" y="172.6">2</text>
</g>
<g font-size="1.3" fill="#939391">
<text x="332.5" y="171.4">J301</text>
<text x="332.5" y="174">Laden 5 V</text>
</g>
</svg>
